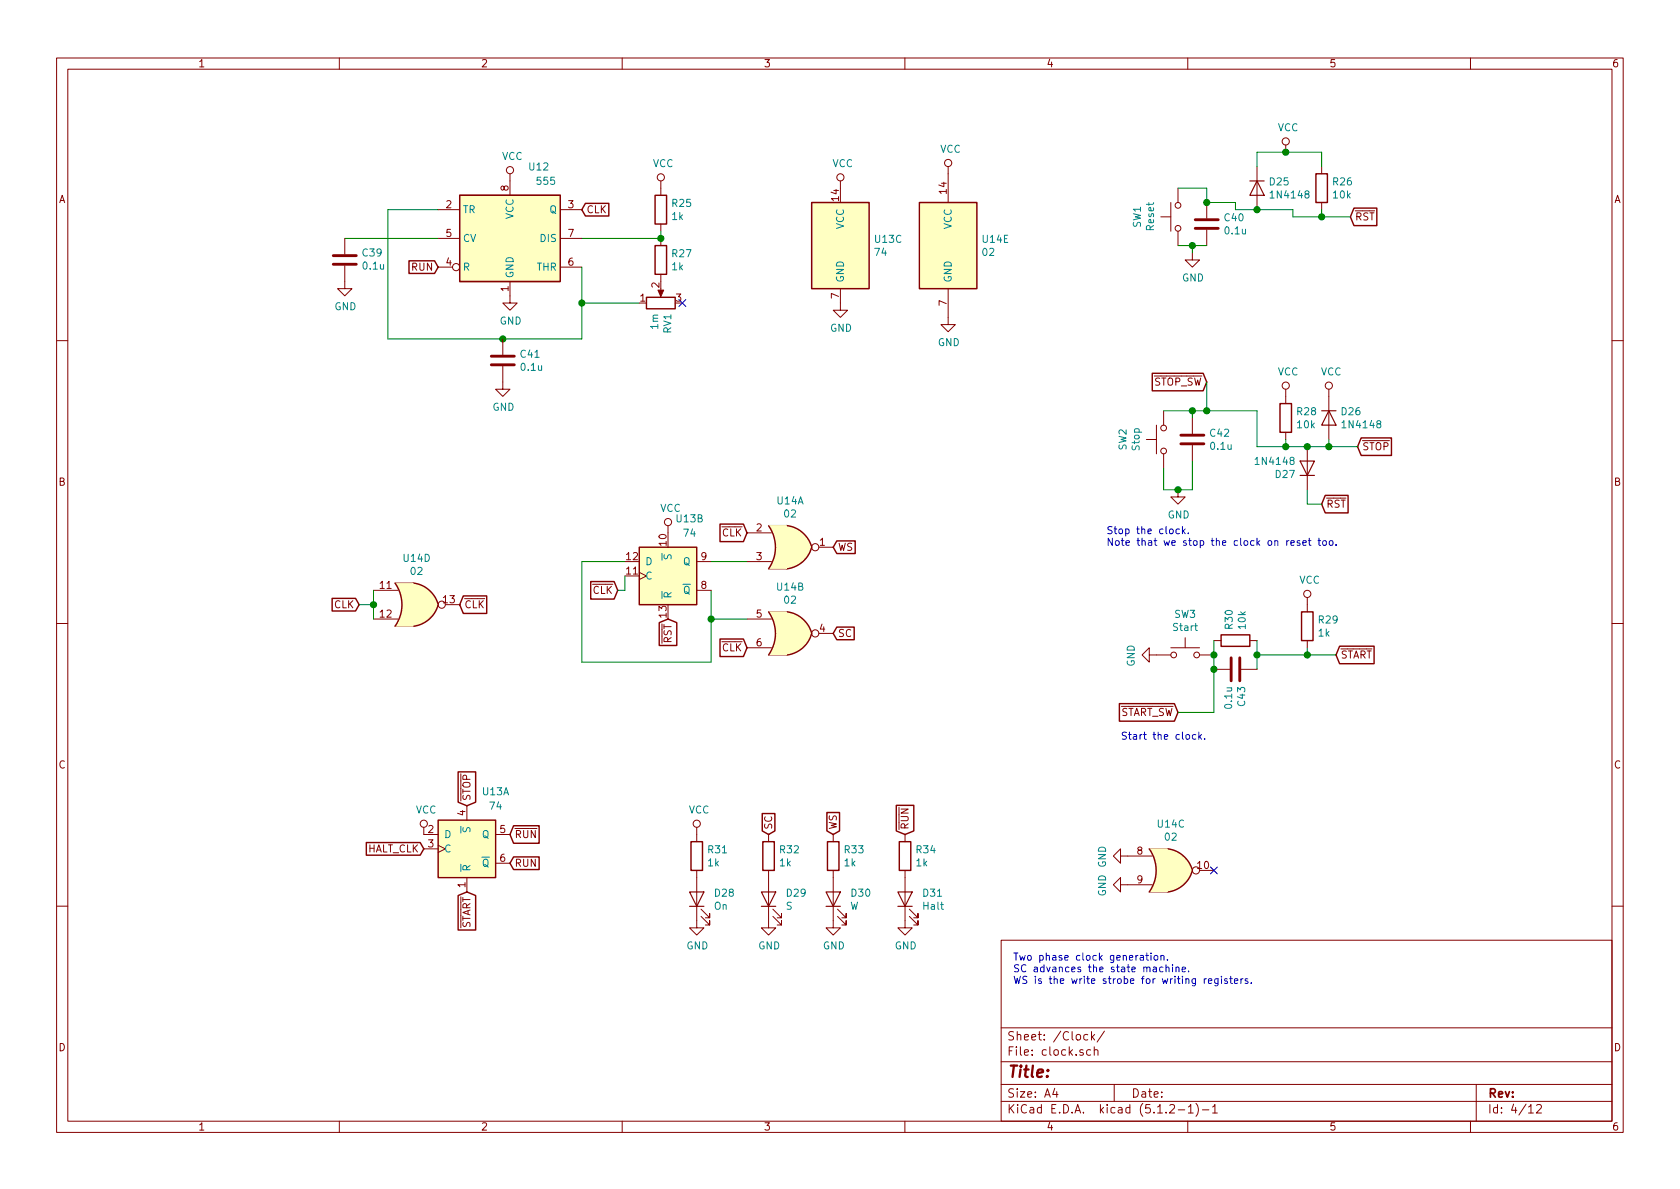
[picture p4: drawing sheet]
<svg xmlns="http://www.w3.org/2000/svg" width="297mm" height="210mm" viewBox="0 0 297 210" stroke-linecap="round" stroke-linejoin="round" font-family="sans-serif">
<g fill="none" stroke="#840000" stroke-width=".18">
<path d="M10 10.3h277v189.9h-277zM12 12.2h273v186.1h-273zM60 10.3v1.9M110 10.3v1.9M160 10.3v1.9M210 10.3v1.9M260 10.3v1.9M77.5 37.1h3.8M90.2 30.7v3.8M99.1 37.1h3.8M116.8 32v2.5M116.8 39.6v1.3"/>
<path d="M148.6 32v1.3M167.6 29.5v6.3M205.2 38.3h1.8M207 35.8v5.1M208.3 33.3v2.5M213.4 35.8v2.8M222.2 29.5v7.6M227.3 25.6v1.3M233.7 29.5v1.2M233.7 35.8v1.3M61 47v4h1.2l-1.2 1.3-1.3-1.3h1.3M61 42.2v2.8"/>
<path d="M77.5 47.2h2.5M77.5 42.2h3.8M88.9 59.9v2.8M90.2 49.8v3.8h1.2l-1.2 1.3-1.3-1.3h1.3M99.1 47.2h3.8M99.1 42.2h3.8M116.8 42.2v1.2M116.8 48.5v1.3M116.8 51v1.1M148.6 51v3.9h1.3l-1.3 1.2-1.3-1.2h1.3M167.6 51v6.4h1.3l-1.3 1.3-1.2-1.3h1.2M208.3 40.9v2.5"/>
<path d="M210.8 44.7v1.3h1.3l-1.3 1.2-1.3-1.2h1.3M213.4 40.6v2.8M10 60.2h2M88.9 64.8v4h1.3l-1.3 1.3-1.3-1.3h1.3M202.7 77.7h1.8M204.5 75.2v5.1M205.7 72.6v2.6M210.8 73.9v2.8M210.8 78.7v2.8M227.3 68.8v2.6M227.3 76.4v1.3M231.1 79v7.6"/>
<path d="M234.9 68.8v8.9M285 60.2h2M118.1 93v1.2M123.2 99.3h2.5M132.1 94.2h4.3M132.1 99.3h4.3M144.8 96.8h2.5M205.7 80.3v2.5M208.3 86.6v1.3h1.2l-1.2 1.2-1.3-1.2h1.3M10 110.3h2M66 104.4h4.4M66 109.5h4.4"/>
<path d="M78.7 106.9h2.6M113 101.2l1.3 .6-1.3 .7M123.2 104.4h2.5M132.1 109.5h4.3M132.1 114.5h4.3M144.8 112h2.5M203.2 115.8v-1.3l-1.3 1.3 1.3 1.3v-1.3h3.8M207 114.5h5.1M209.5 112.8v1.7M212.1 115.8h2.5M214.6 118.4h2.8M214.6 113.3h1.3"/>
<path d="M219.5 118.4h2.7M221 113.3h1.2M231.1 105.7v2.5M231.1 113.3v1.2M285 110.3h2M74.9 146.3v1.3h2.6M74.9 150.1h2.6M77.5 149.5l1.2 .6-1.2 .6M82.5 142.5v2.5M82.5 155.2v2.5M87.6 147.6h2.6M87.6 152.6h2.6"/>
<path d="M123.2 153.9v10.2h1.3l-1.3 1.2-1.3-1.2h1.3M123.2 146.3v2.5M135.9 153.9v10.2h1.3l-1.3 1.2-1.3-1.2h1.3M135.9 147.6v1.2M147.3 153.9v10.2h1.3l-1.3 1.2-1.3-1.2h1.3M147.3 147.6v1.2M160 153.9v10.2h1.3l-1.3 1.2-1.3-1.2h1.3M160 147.6v1.2M198.1 151.4v-1.3l-1.3 1.3 1.3 1.2v-1.2h5.6M198.1 156.5v-1.3l-1.3 1.3 1.3 1.2v-1.2h5.6M212.1 153.9h2.5M10 160.2h2"/>
<path d="M124 162l1.5 1.6v-.8v.8h-.8M124 160.8l1.5 1.5v-.8v.8h-.8M136.7 162l1.5 1.6v-.8v.8h-.8M136.7 160.8l1.5 1.5v-.8v.8h-.8M148.1 162l1.5 1.6v-.8v.8h-.8M148.1 160.8l1.5 1.5v-.8v.8h-.8M160.8 162l1.5 1.6v-.8v.8h-.8M160.8 160.8l1.5 1.5v-.8v.8h-.8M177 166.3h108v32h-108zM285 160.2h2M60 198.3v1.9M110 198.3v1.9"/>
<path d="M160 198.3v1.9M177 194.8h108M177 191.8h108M177 187.8h108M177 181.8h108M186.5 192.5l-.4 1h1M186.8 193v1M192.3 183l-.4-.1-.3 .3 .1 .6 .2 .1 .4-.1M192.8 185.7l-.4-.1-.3 .3 .1 .6 .2 .1 .4-.1M193 182.4v1.5M193.1 183.4l.4 .5M193.5 185.7a.37 .37 0 0 1 .6 .1v.8"/>
<path d="M193.5 185.1v1.5M193.5 182.9l-.5 .6M195.3 182.3l-1.3 2M197 191.8v3M206.8 195.5l.2-.2h.4l.2 .2 .1 .3-.1 .2-.8 .8h.9M208.3 196.3h1.2M210 198.3v1.9M210.1 195.8l.4-.5v1.5M210.1 196.8h.9M211.5 195.1a1.71 1.71 0 0 1 0 2.3M212.6 196.3h1.1M214.4 195.8l.4-.5v1.5"/>
<path d="M214.4 196.8h.8M260 198.3v1.9M261 191.8v6.5M270.3 195.8l.4-.5v1.5M270.3 196.8h.8M271.7 195.5l.2-.2h.4l.2 .5-.9 1h.9"/>
<circle cx="90.2" cy="30.1" r=".63"/>
<circle cx="116.8" cy="31.4" r=".63"/>
<circle cx="148.6" cy="31.4" r=".63"/>
<circle cx="167.6" cy="28.8" r=".63"/>
<circle cx="208.3" cy="36.3" r=".51"/>
<circle cx="227.3" cy="25" r=".63"/>
<circle cx="80.6" cy="47.2" r=".63"/>
<circle cx="208.3" cy="40.4" r=".51"/>
<circle cx="205.7" cy="79.8" r=".51"/>
<circle cx="205.7" cy="75.7" r=".51"/>
<circle cx="227.3" cy="68.2" r=".63"/>
<circle cx="234.9" cy="68.2" r=".63"/>
<circle cx="118.1" cy="92.3" r=".63"/>
<circle cx="144.1" cy="96.8" r=".63"/>
<circle cx="78.1" cy="106.9" r=".63"/>
<circle cx="144.1" cy="112" r=".63"/>
<circle cx="207.5" cy="115.8" r=".51"/>
<circle cx="211.6" cy="115.8" r=".51"/>
<circle cx="231.1" cy="105" r=".63"/>
<circle cx="74.9" cy="145.7" r=".63"/>
<circle cx="123.2" cy="145.7" r=".63"/>
<circle cx="211.5" cy="153.9" r=".63"/>
</g>
<g fill="#ffffc2" stroke="#ffffc2" stroke-width=".18">
<path d="M81.3 34.5h17.8v15.3h-17.8z"/>
<path d="M162.6 35.8h10.1v15.2h-10.1z"/>
<path d="M73 103.1a5.2 5.2 0 0 1 4.5 3.8l-5 1.3z"/>
<path d="M72.5 105.6l5 1.4a5.2 5.2 0 0 1-4.5 3.8z"/>
<path d="M69.8 110.7h3.2z"/>
<path d="M69.8 103.1h3.2z"/>
<path d="M69.8 103.1h3.2v7.6h-3.2a6.7 6.7 0 0 0 0-7.6z"/>
<path d="M139.1 108.2a5.2 5.2 0 0 1 4.4 3.8l-5 1.3z"/>
<path d="M138.5 110.7l5 1.3a5.2 5.2 0 0 1-4.4 3.8z"/>
<path d="M135.9 115.8h3.2z"/>
<path d="M135.9 108.2h3.2z"/>
<path d="M135.9 108.2h3.2v7.6h-3.2a6.7 6.7 0 0 0 0-7.6z"/>
<path d="M139.1 92.9a5.2 5.2 0 0 1 4.4 3.8l-5 1.4z"/>
<path d="M138.5 95.4l5 1.4a5.2 5.2 0 0 1-4.4 3.8z"/>
<path d="M135.9 100.6h3.2z"/>
<path d="M135.9 93h3.2z"/>
<path d="M135.9 93h3.2v7.6h-3.2a6.7 6.7 0 0 0 0-7.6z"/>
<path d="M77.5 145h10.1v10.2h-10.1z"/>
<path d="M113 96.8h10.2v10.1h-10.2z"/>
<path d="M143.5 35.8h10.2v15.2h-10.2z"/>
<path d="M206.4 150.1a5.2 5.2 0 0 1 4.4 3.8l-5 1.3z"/>
<path d="M205.8 152.6l5 1.3a5.2 5.2 0 0 1-4.4 3.9z"/>
<path d="M203.2 157.7h3.2z"/>
<path d="M203.2 150.1h3.2z"/>
<path d="M203.2 150.1h3.2v7.6h-3.2a6.7 6.7 0 0 0 0-7.6z"/>
</g>
<g fill="none" stroke="#840000" stroke-width=".25">
<path d="M81.3 34.5h17.8v15.3h-17.8zM103.5 36h4.1v2.2h-4.1l-.6-1.1zM115.8 34.5h2.1v5.1h-2.1zM143.5 35.8h10.2v15.2h-10.2zM162.6 35.8h10.1v15.2h-10.1zM232.7 30.7h2v5.1h-2zM239.4 36.8h4v3.1h-4l-.6-1.6zM72.3 46.1h4.5l.7 1.1-.7 1.2h-4.5zM114.3 52.6h5.1v2h-5.1zM115.8 43.4h2.1v5.1h-2.1zM203.7 66h9l.7 1.6-.7 1.5h-9zM226.3 71.4h2v5h-2z"/>
<path d="M240.7 77.4h5.3v3.1h-5.3l-.7-1.5zM113 96.8h10.2v10.1h-10.2zM127.3 92.7h4.1l.7 1.5-.7 1.6h-4.1zM135.9 93h3.2M135.9 93a6.6 6.6 0 0 1 0 7.6M139.1 92.9a5.2 5.2 0 0 1 4.4 3.8M143.5 96.8a5.2 5.2 0 0 1-4.4 3.8M148 95.7h3.2v2.2h-3.2l-.7-1.1zM234.3 87.6h4.1v3.1h-4.1l-.6-1.6zM58.7 105.8h4.2l.6 1.1-.6 1.1h-4.2zM69.8 110.7h3.2M69.8 103.1h3.2"/>
<path d="M69.9 103.1a6.6 6.6 0 0 1 0 7.6M73 103.1a5.2 5.2 0 0 1 4.5 3.8M77.5 107a5.2 5.2 0 0 1-4.5 3.8M81.9 105.4h4.2v3.1h-4.2l-.6-1.6zM104.4 102.8h4.2l.6 1.6-.6 1.5h-4.2zM116.6 110.1l1.5-.6 1.6 .6v4h-3.1zM127.3 113h4.1l.7 1.5-.7 1.6h-4.1zM135.9 115.8h3.2M135.9 108.2h3.2M135.9 100.6h3.2M135.9 108.2a6.6 6.6 0 0 1 0 7.6M139.1 108.2a5.2 5.2 0 0 1 4.4 3.8"/>
<path d="M143.5 112a5.2 5.2 0 0 1-4.4 3.8M148 110.9h3v2.2h-3l-.7-1.1zM215.9 112.3h5.1v2h-5.1zM230.1 108.2h2.1v5.1h-2.1zM236.9 114.3h6.1v3.1h-6.1l-.7-1.6zM81 136.5h3.1v5.4l-1.6 .6-1.5-.6zM197.9 124.4h9.7l.7 1.6-.7 1.5h-9.7zM64.8 149h9.5l.6 1.1-.6 1.1h-9.5zM77.5 145h10.1v10.2h-10.1zM81 158.4l1.5-.7 1.6 .7v6.1h-3.1zM90.8 146h4.5v3.1h-4.5l-.6-1.5zM90.8 151.5h4.5v2.3h-4.5l-.6-1.2z"/>
<path d="M122.2 148.8h2v5.1h-2zM134.8 143.9h2.2v3l-1.1 .7-1.1-.7zM134.9 148.8h2v5.1h-2zM146.2 143.7h2.2v3.2l-1.1 .7-1.1-.7zM146.3 148.8h2v5.1h-2zM158.5 142.4h3.1v4.5l-1.6 .7-1.5-.7zM159 148.8h2v5.1h-2zM203.2 157.7h3.2M203.2 150.1h3.2M203.2 150.1a6.6 6.6 0 0 1 0 7.6M206.4 150.1a5.2 5.2 0 0 1 4.4 3.8M210.8 153.9a5.2 5.2 0 0 1-4.4 3.9"/>
</g>
<g fill="none" stroke="#008400" stroke-width=".18">
<path d="M77.5 37.1h-8.9v22.8h34.3v-12.7M208.3 33.3h5.1v2.5h5v1.3h10.2v1.2h10.2M222.2 29.5v-2.6h11.5v2.6M233.7 37.1v1.2M61 42.2h16.5M102.9 53.6h10.1M116.8 40.9v1.3h-13.9M208.3 43.4h5.1M210.8 43.4v1.3M205.7 72.6h16.5v6.4h17.8M210.8 72.6v1.3M213.4 67.6v5"/>
<path d="M227.3 77.7v1.3M234.9 77.7v1.3M110.5 99.3h-7.6v17.8h22.8v-12.7M125.7 99.3h6.4M210.8 81.5v5.1h-5.1v-3.8M231.1 86.6v2.5h2.6M63.5 106.9h2.5M66 104.4v5.1M110.5 101.8v2.6h-1.3M125.7 109.5h6.4M214.6 113.3v12.7h-6.3M222.2 115.8h14"/>
<path d="M222.2 113.3v5.1M231.1 114.5v1.3"/>
</g>
<path d="M116.3 51.3h1l-.5 1.1z" fill="#840000" stroke="#840000" stroke-width=".18"/>
<path d="M120 53l1.3 1.2M121.3 53l-1.3 1.2M214 153.3l1.2 1.2M215.2 153.3l-1.2 1.2" fill="none" stroke="#000084" stroke-width=".18"/>
<g fill="#008400" stroke="#008400" stroke-width=".25">
<circle cx="116.8" cy="42.2" r=".51"/>
<circle cx="102.9" cy="53.6" r=".51"/>
<circle cx="88.9" cy="59.9" r=".51"/>
<circle cx="125.7" cy="109.5" r=".51"/>
<circle cx="66" cy="106.9" r=".51"/>
<circle cx="233.7" cy="38.3" r=".51"/>
<circle cx="210.8" cy="72.6" r=".51"/>
<circle cx="210.8" cy="43.4" r=".51"/>
<circle cx="222.3" cy="115.8" r=".51"/>
<circle cx="231.1" cy="115.8" r=".51"/>
<circle cx="227.3" cy="79" r=".51"/>
<circle cx="235" cy="79" r=".51"/>
<circle cx="231.1" cy="79" r=".51"/>
<circle cx="222.3" cy="37.1" r=".51"/>
<circle cx="214.6" cy="115.8" r=".51"/>
<circle cx="227.3" cy="26.9" r=".51"/>
<circle cx="208.3" cy="86.6" r=".51"/>
<circle cx="214.6" cy="118.4" r=".51"/>
<circle cx="213.4" cy="72.6" r=".51"/>
<circle cx="213.4" cy="35.8" r=".51"/>
</g>
<path d="M211.3 38.9h4.1M58.9 45.2h4.1M58.9 46.7h4.1M211.3 40.4h4.1M86.9 64.5h4M86.9 63h4M208.8 78.5h4.1M208.8 77h4.1M217.7 116.3v4.1M219.2 116.3v4.1" fill="none" stroke="#840000" stroke-width=".51"/>
<g fill="none" stroke="#840000" stroke-width=".2">
<path d="M221 32h2.5M222.2 32l1.3 2.5h-2.5zM233.7 72.6h2.5M234.9 72.6l1.3 2.6h-2.5zM229.9 81.5h2.5l-1.3 2.6zM229.9 84.1h2.5M121.9 157.7h2.6l-1.3 2.6zM134.6 157.7h2.6l-1.3 2.6zM146 157.7h2.6l-1.3 2.6zM158.7 157.7h2.6l-1.3 2.6zM121.9 160.3h2.6M134.6 160.3h2.6"/>
<path d="M146 160.3h2.6M158.7 160.3h2.6"/>
</g>
<g fill="none" stroke="#0000c2" stroke-width=".18">
<path d="M208.5 93.6l-.3-.1-.3 .3 .2 .5h.4M209.1 93.1v1.3M209.2 93.9l.3 .5M209.5 93.5l-.4 .5M210.1 94.3v.1M227.9 95.6l-.4 .2M228.2 96l.7-.1-.1-.2-.4-.1-.2 .2 .1 .6h.5M229.8 95.7l-.3-.1-.2 .2 .1 .2 .4 .1v.3h-.5M230.4 96l.6-.1-.1-.2-.4-.1-.1 .2v.6h.5M231.3 95.6h.5M231.5 95.2v1.1l.3 .1M233 95.6h.5"/>
<path d="M233.2 95.2v1.1l.3 .1M234 95.7l.3-.1 .2 .1-.1 .7h-.3l-.2-.2zM235.1 95.7l.3-.1 .3 .2-.1 .6h-.3l-.2-.1zM236.2 96.3v.1M209.7 130l.2-.1 .4 .1v.5l-.1 .2h-.3l-.2-.1zM211.4 129.9h-.3l-.3 .2 .1 .6h.5M212 129.5v1.2M212.1 130.2l.3 .5M212.4 129.9l-.4 .5M213 130.6v.1M201.6 169h.5l.1 .8M202.2 169.3h-.4l-.2 .2v.2h.6"/>
<path d="M202.6 169h.5M202.8 168.5v1.1l.3 .2M203.5 168.5v.2M203.5 169v.8M204.2 169h.3l.2 .2-.1 .5-.3 .1-.3-.2zM205.3 169.1l.1-.1h.3l.1 .8M205.3 169v.8M205.6 171.1l-.3-.1-.3 .2 .1 .6h.5M206.2 171.1l.1-.1 .4 .1v.8M206.2 170.6v1.3M206.4 169.7v.1M207.3 170.6v.1"/>
<path d="M207.3 171v.9M207.9 171.1l.2-.1 .3 .1 .1 .8M207.9 171v.9M209 171.4l.6-.1-.1-.2-.3-.1-.2 .2 .1 .6h.4M210.2 171.7v.2M212.9 173.1v.8M213.3 173.1l-.4 .2M213.7 173.5l.6-.1-.1-.3h-.4l-.1 .1v.7h.5M215.4 173.1v1l-.3 .2h-.3M215.4 173.1h-.4l-.2 .2 .1 .6h.5M216 172.6v.2M216 173.1v.8"/>
<path d="M217 173.1h-.3l-.2 .1 .1 .2 .4 .2v.3h-.5M217.4 173.1h.5M217.6 172.6v1.1l.3 .2M218.3 173.5l.6-.1-.1-.3h-.4l-.1 .1v.7h.5M219.4 173.1v.8M219.8 173.1l-.4 .2M220.6 173.1h-.3l-.2 .1 .1 .2 .4 .2v.3h-.5M221.2 173.8v.1"/>
</g>
<text font-size="2.8" fill="#840000" x="178" y="190.5">Title:</text>
<g font-size="2.1" fill="#840000">
<text x="178" y="184">Sheet: /Clock/</text>
<text x="178" y="186.7">File: clock.sch</text>
<text x="178" y="196.9">KiCad E.D.A. kicad (5.1.2-1)-1</text>
<text x="178" y="194.1">Size: A4</text>
<text x="200" y="194.1">Date:</text>
<text x="263" y="194.1">Rev:</text>
<text x="263" y="196.9">Id: 4/12</text>
</g>
<g font-size="1.8" fill="#840000">
<text x="35" y="11.9">1</text>
<text x="85" y="11.9">2</text>
<text x="135" y="11.9">3</text>
<text x="185" y="11.9">4</text>
<text x="235" y="11.9">5</text>
<text x="285" y="11.9">6</text>
<text x="10.4" y="35.9">A</text>
<text x="89.9" y="33.8" transform="rotate(-90 89.9 33.8)">8</text>
<text x="148.3" y="35.5" transform="rotate(-90 148.3 35.5)">14</text>
<text x="167.4" y="34.2" transform="rotate(-90 167.4 34.2)">14</text>
<text x="285.4" y="35.9">A</text>
<text x="78.9" y="36.8">2</text>
<text x="78.9" y="41.9">5</text>
<text x="100.5" y="36.8">3</text>
<text x="100.5" y="41.9">7</text>
<text x="103.7" y="37.7">CLK</text>
<text x="239.5" y="39">RST</text>
<text x="72.8" y="47.9">RUN</text>
<text x="78.9" y="47">4</text>
<text x="100.5" y="47">6</text>
<text x="89.9" y="51.5" transform="rotate(-90 89.9 51.5)">1</text>
<text x="113.2" y="53.3">1</text>
<text x="116.6" y="50.9" transform="rotate(-90 116.6 50.9)">2</text>
<text x="119.5" y="53.3">3</text>
<text x="148.3" y="52.8" transform="rotate(-90 148.3 52.8)">7</text>
<text x="167.4" y="54.1" transform="rotate(-90 167.4 54.1)">7</text>
<text x="203.9" y="68.2">STOP_SW</text>
<text x="240.8" y="79.6">STOP</text>
<text x="10.4" y="85.9">B</text>
<text x="234.5" y="89.8">RST</text>
<text x="285.4" y="85.9">B</text>
<text x="127.7" y="94.9">CLK</text>
<text x="133.8" y="94">2</text>
<text x="110.8" y="101.6">11</text>
<text x="110.8" y="99.1">12</text>
<text x="117.9" y="96.5" transform="rotate(-90 117.9 96.5)">10</text>
<text x="124" y="99.1">9</text>
<text x="133.8" y="99.1">3</text>
<text x="144.9" y="96.5">1</text>
<text x="148.1" y="97.4">WS</text>
<text x="59.1" y="107.6">CLK</text>
<text x="67.2" y="104.1">11</text>
<text x="78.4" y="106.7">13</text>
<text x="82.1" y="107.6">CLK</text>
<text x="104.8" y="105">CLK</text>
<text x="124" y="104.1">8</text>
<text x="67.2" y="109.2">12</text>
<text x="117.9" y="109.2" transform="rotate(-90 117.9 109.2)">13</text>
<text x="118.7" y="113.8" transform="rotate(-90 118.7 113.8)">RST</text>
<text x="133.8" y="109.2">5</text>
<text x="144.9" y="111.8">4</text>
<text x="148.1" y="112.6">SC</text>
<text x="127.7" y="115.2">CLK</text>
<text x="133.8" y="114.3">6</text>
<text x="237" y="116.5">START</text>
<text x="197.8" y="126.6">START_SW</text>
<text x="10.4" y="135.9">C</text>
<text x="285.4" y="135.9">C</text>
<text x="83.2" y="141.7" transform="rotate(-90 83.2 141.7)">STOP</text>
<text x="75.7" y="147.3">2</text>
<text x="75.7" y="149.9">3</text>
<text x="82.3" y="144.2" transform="rotate(-90 82.3 144.2)">4</text>
<text x="88.4" y="147.3">5</text>
<text x="91" y="148.2">RUN</text>
<text x="136.5" y="146.8" transform="rotate(-90 136.5 146.8)">SC</text>
<text x="148" y="146.8" transform="rotate(-90 148 146.8)">WS</text>
<text x="160.7" y="146.8" transform="rotate(-90 160.7 146.8)">RUN</text>
<text x="64.8" y="150.7">HALT_CLK</text>
<text x="88.4" y="152.4">6</text>
<text x="91" y="153.3">RUN</text>
<text x="201.1" y="151.1">8</text>
<text x="211.8" y="153.7">10</text>
<text x="82.3" y="156.9" transform="rotate(-90 82.3 156.9)">1</text>
<text x="201.1" y="156.2">9</text>
<text x="83.2" y="164.4" transform="rotate(-90 83.2 164.4)">START</text>
<text x="10.4" y="185.9">D</text>
<text x="285.4" y="185.9">D</text>
<text x="35" y="199.9">1</text>
<text x="85" y="199.9">2</text>
<text x="135" y="199.9">3</text>
<text x="185" y="199.9">4</text>
<text x="235" y="199.9">5</text>
<text x="285" y="199.9">6</text>
</g>
<g font-size="1.8" fill="#008484">
<text x="225.9" y="23.2">VCC</text>
<text x="88.7" y="28.3">VCC</text>
<text x="115.4" y="29.6">VCC</text>
<text x="147.2" y="29.6">VCC</text>
<text x="166.2" y="27">VCC</text>
<text x="93.6" y="30.1">U12</text>
<text x="95" y="32.7">555</text>
<text x="224.5" y="32.8">D25</text>
<text x="224.9" y="35.1">1N4148</text>
<text x="235.7" y="32.8">R26</text>
<text x="235.8" y="35.1">10k</text>
<text x="81.8" y="37.7">TR</text>
<text x="90.8" y="38.8" transform="rotate(-90 90.8 38.8)">VCC</text>
<text x="97.2" y="37.7">Q</text>
<text x="118.8" y="38.9">1k</text>
<text x="118.9" y="36.6">R25</text>
<text x="149.2" y="40.6" transform="rotate(-90 149.2 40.6)">VCC</text>
<text x="168.3" y="40.6" transform="rotate(-90 168.3 40.6)">VCC</text>
<text x="201.7" y="40.3" transform="rotate(-90 201.7 40.3)">SW1</text>
<text x="204" y="40.7" transform="rotate(-90 204 40.7)">Reset</text>
<text x="216.6" y="39.1">C40</text>
<text x="216.7" y="41.4">0.1u</text>
<text x="64.2" y="45.4">C39</text>
<text x="64.3" y="47.7">0.1u</text>
<text x="81.8" y="47.9">R</text>
<text x="81.8" y="42.8">CV</text>
<text x="94.9" y="47.9">THR</text>
<text x="95.6" y="42.8">DIS</text>
<text x="118.8" y="47.8">1k</text>
<text x="118.9" y="45.5">R27</text>
<text x="154.7" y="45.3">74</text>
<text x="154.8" y="42.9">U13C</text>
<text x="173.8" y="42.9">U14E</text>
<text x="173.8" y="45.3">02</text>
<text x="90.8" y="49.3" transform="rotate(-90 90.8 49.3)">GND</text>
<text x="149.2" y="50" transform="rotate(-90 149.2 50)">GND</text>
<text x="168.3" y="50" transform="rotate(-90 168.3 50)">GND</text>
<text x="209" y="49.8">GND</text>
<text x="59.1" y="54.9">GND</text>
<text x="88.3" y="57.4">GND</text>
<text x="116.4" y="58.2" transform="rotate(-90 116.4 58.2)">1m</text>
<text x="118.7" y="58.9" transform="rotate(-90 118.7 58.9)">RV1</text>
<text x="146.8" y="58.7">GND</text>
<text x="92.1" y="63.3">C41</text>
<text x="92.2" y="65.6">0.1u</text>
<text x="165.8" y="61.2">GND</text>
<text x="225.9" y="66.4">VCC</text>
<text x="233.5" y="66.4">VCC</text>
<text x="87.1" y="72.6">GND</text>
<text x="214" y="77.2">C42</text>
<text x="229.4" y="73.4">R28</text>
<text x="229.4" y="75.7">10k</text>
<text x="237.2" y="73.4">D26</text>
<text x="237.6" y="75.7">1N4148</text>
<text x="199.2" y="79.6" transform="rotate(-90 199.2 79.6)">SW2</text>
<text x="201.5" y="79.6" transform="rotate(-90 201.5 79.6)">Stop</text>
<text x="214.1" y="79.5">0.1u</text>
<text x="222.3" y="82.2">1N4148</text>
<text x="137.4" y="89.2">U14A</text>
<text x="225.6" y="84.5">D27</text>
<text x="116.7" y="90.5">VCC</text>
<text x="119.7" y="92.4">U13B</text>
<text x="121" y="94.9">74</text>
<text x="138.7" y="91.5">02</text>
<text x="206.5" y="91.7">GND</text>
<text x="71.4" y="99.4">U14D</text>
<text x="72.7" y="101.7">02</text>
<text x="114" y="99.9">D</text>
<text x="118.7" y="99" transform="rotate(-90 118.7 99)">S</text>
<text x="120.8" y="99.9">Q</text>
<text x="114" y="102.5">C</text>
<text x="118.7" y="105.9" transform="rotate(-90 118.7 105.9)">R</text>
<text x="120.8" y="105">Q</text>
<text x="137.4" y="104.4">U14B</text>
<text x="138.7" y="106.8">02</text>
<text x="229.7" y="103.2">VCC</text>
<text x="207.5" y="111.6">Start</text>
<text x="207.6" y="109.3">SW3</text>
<text x="218" y="111.2" transform="rotate(-90 218 111.2)">R30</text>
<text x="220.3" y="111.2" transform="rotate(-90 220.3 111.2)">10k</text>
<text x="233.1" y="112.6">1k</text>
<text x="233.2" y="110.3">R29</text>
<text x="200.6" y="117.9" transform="rotate(-90 200.6 117.9)">GND</text>
<text x="217.9" y="125.2" transform="rotate(-90 217.9 125.2)">0.1u</text>
<text x="220.2" y="124.8" transform="rotate(-90 220.2 124.8)">C43</text>
<text x="73.5" y="143.9">VCC</text>
<text x="85.4" y="140.6">U13A</text>
<text x="86.7" y="143.2">74</text>
<text x="121.8" y="143.9">VCC</text>
<text x="78.5" y="148.2">D</text>
<text x="83.2" y="147.2" transform="rotate(-90 83.2 147.2)">S</text>
<text x="85.2" y="148.2">Q</text>
<text x="204.7" y="146.3">U14C</text>
<text x="206" y="148.7">02</text>
<text x="78.5" y="150.7">C</text>
<text x="83.2" y="154.2" transform="rotate(-90 83.2 154.2)">R</text>
<text x="85.2" y="153.3">Q</text>
<text x="125.2" y="153.2">1k</text>
<text x="125.2" y="150.9">R31</text>
<text x="137.9" y="153.2">1k</text>
<text x="137.9" y="150.9">R32</text>
<text x="149.3" y="153.2">1k</text>
<text x="149.4" y="150.9">R33</text>
<text x="162" y="153.2">1k</text>
<text x="162.1" y="150.9">R34</text>
<text x="126.3" y="160.9">On</text>
<text x="126.4" y="158.6">D28</text>
<text x="139" y="160.9">S</text>
<text x="139.1" y="158.6">D29</text>
<text x="150.2" y="160.9">W</text>
<text x="150.6" y="158.6">D30</text>
<text x="163.3" y="158.6">D31</text>
<text x="163.3" y="160.9">Halt</text>
<text x="195.6" y="158.5" transform="rotate(-90 195.6 158.5)">GND GND</text>
<text x="121.4" y="167.9">GND</text>
<text x="134.1" y="167.9">GND</text>
<text x="145.5" y="167.9">GND</text>
<text x="158.2" y="167.9">GND</text>
</g>
<g font-size="1.8" fill="#0000c2">
<text x="195.6" y="94.5">Stop the clock.</text>
<text x="195.6" y="96.5">Note that we stop the clock on reset too.</text>
<text x="198.1" y="130.8">Start the clock.</text>
<text x="179.1" y="169.9">Two phase clock generation.</text>
<text x="179.1" y="171.9">SC advances the state machine.</text>
<text x="179.1" y="174">WS is the write strobe for writing registers.</text>
</g>
</svg>
